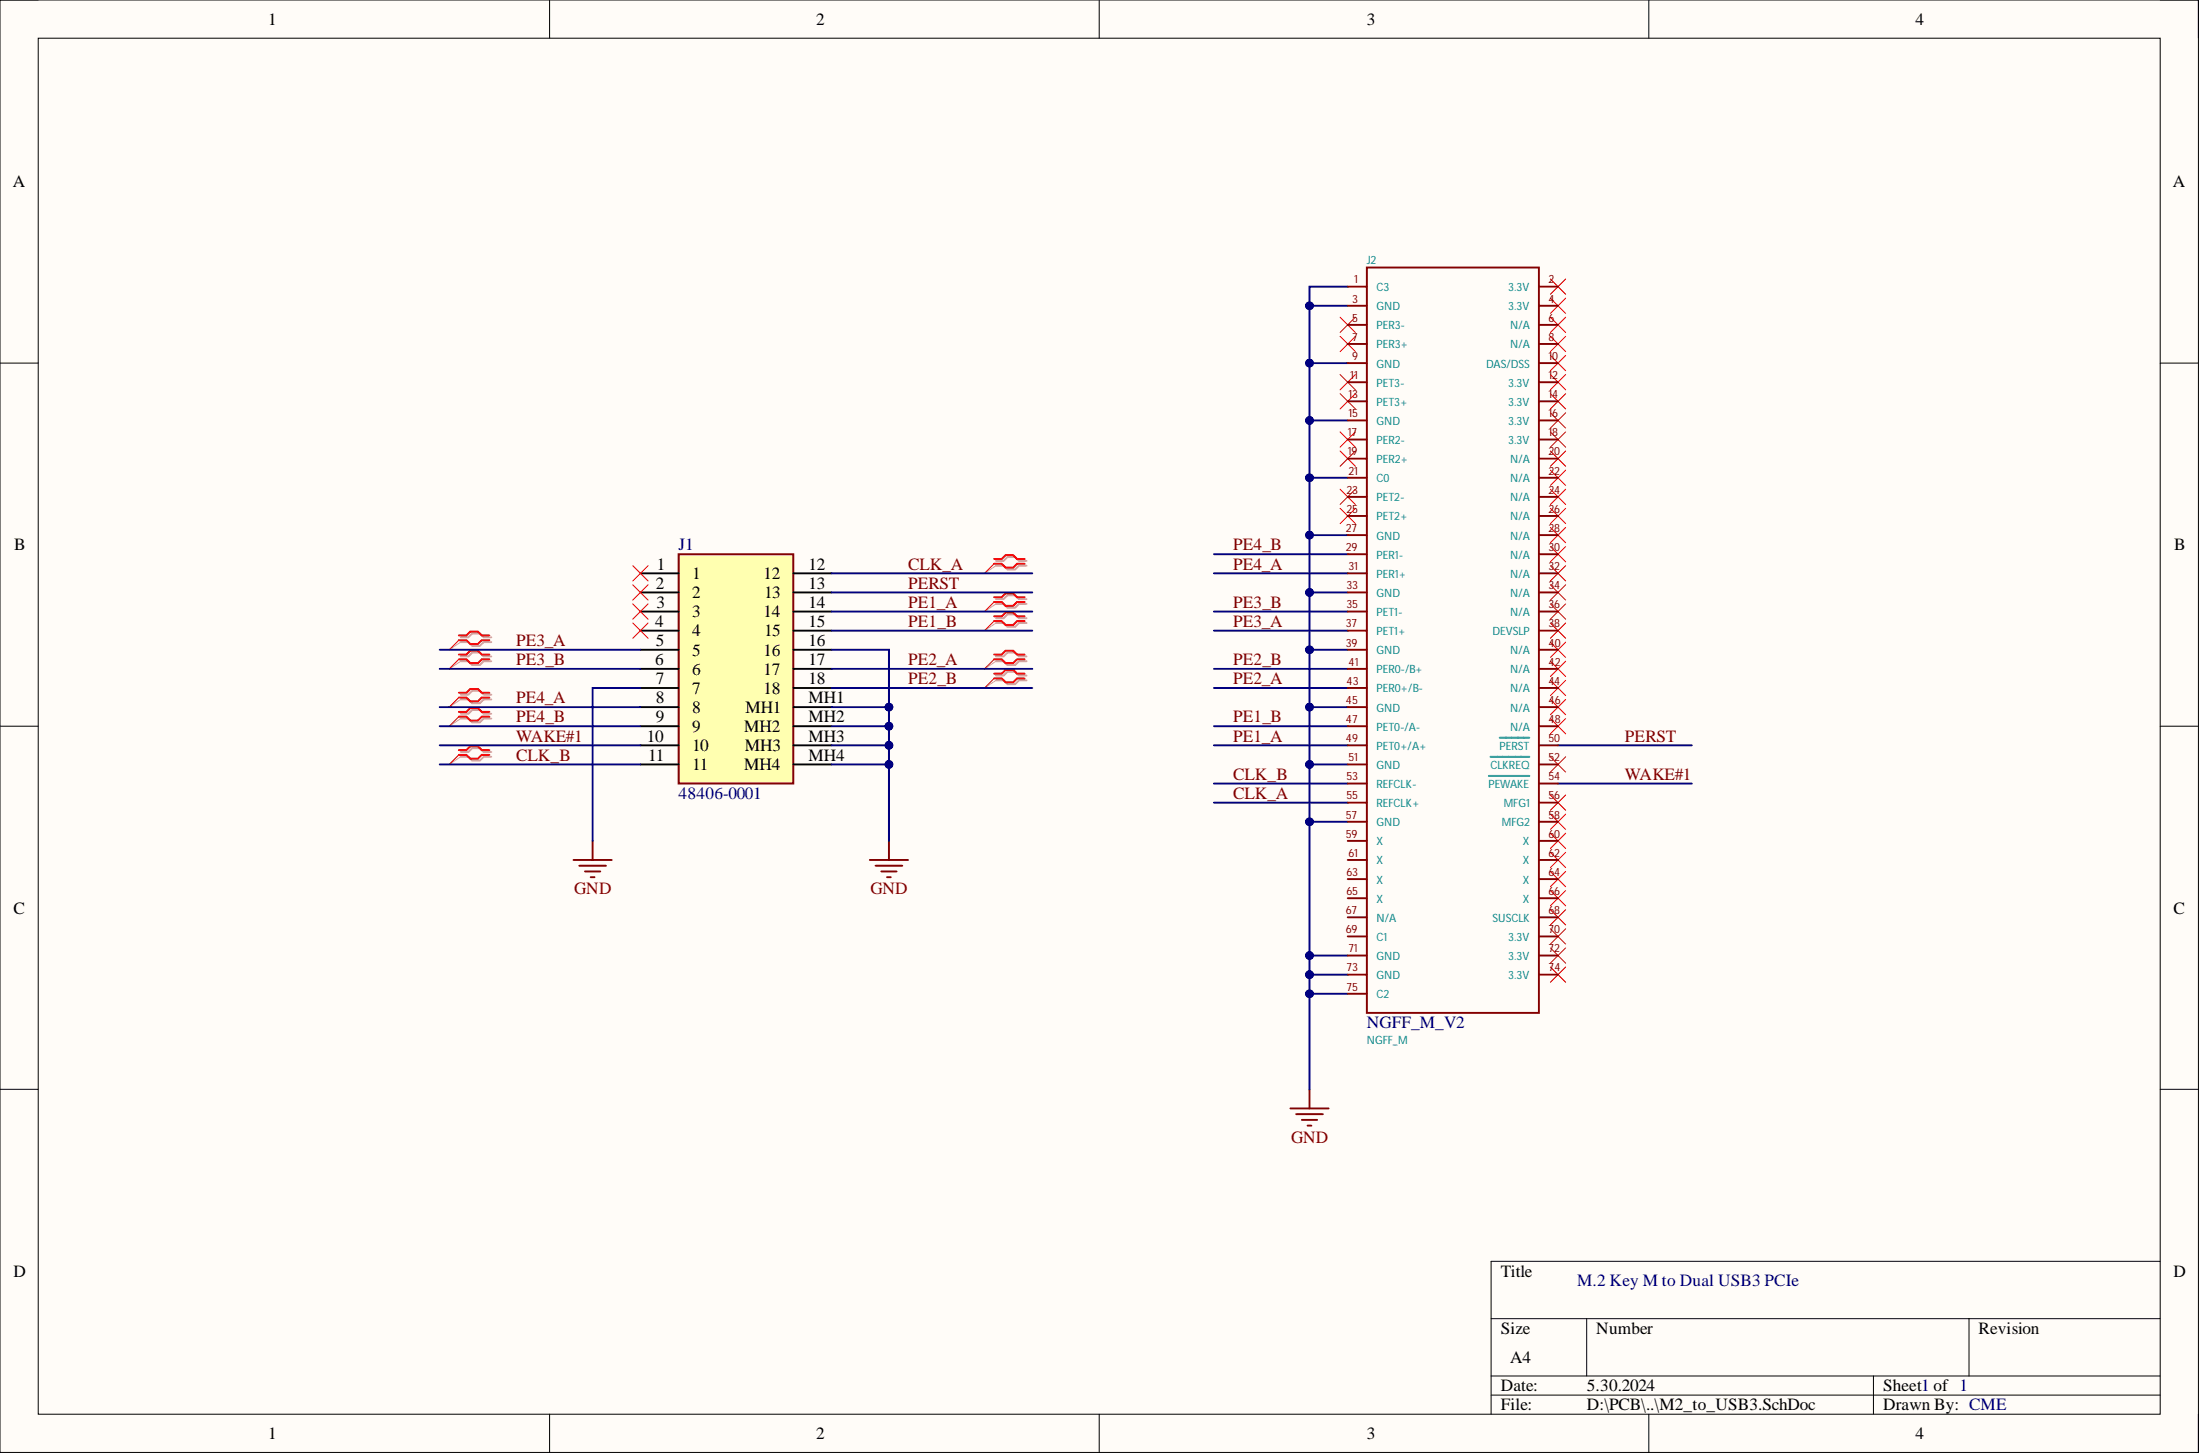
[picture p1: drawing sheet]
<svg xmlns="http://www.w3.org/2000/svg" width="292mm" height="193mm" viewBox="0 0 292 193" stroke-linecap="round" stroke-linejoin="round" font-family="sans-serif">
<path d="M0 0h291.9v192.8h-291.9z" fill-rule="evenodd" fill="#fffcf8"/>
<path d="M0 0h291.9v192.8h-291.9z" fill="none" stroke="#000" stroke-width=".13"/>
<path d="M5.1 5.1h281.7v182.6h-281.7z" fill-rule="evenodd" fill="#fffcf8"/>
<g fill="none" stroke="#000" stroke-width=".13">
<path d="M0 0h5.1M73 0v5.1M145.9 0v5.1M218.9 0v5.1M286.8 0h5.1v5.1M5.1 5.1h281.7v182.6h-281.7zM0 48.2h5.1M286.8 48.2h5.1M0 96.4h5.1M286.8 96.4h5.1M0 144.6h5.1M286.8 144.6h5.1"/>
<path d="M198 175h88.8M210.7 175v7.6M261.4 175v7.6M286.8 167.4h-88.8v20.3M73 187.7v5.1M145.9 187.7v5.1M198 182.6h88.8M198 185.2h88.8M218.9 187.7v5.1M248.7 182.6v5.1M291.9 187.7v5.1"/>
</g>
<path d="M90.1 73.6h15.2v30.4h-15.2z" fill-rule="evenodd" fill="#ffffb0"/>
<g fill="none" stroke="#800000" stroke-width=".25">
<path d="M90.1 73.6h15.2v30.4h-15.2zM76.1 114.1h5.1M76.9 114.9h3.6M77.7 115.7h2M78.4 116.4h.5M78.7 111.6v2.5M115.5 114.1h5.1M116.2 114.9h3.6M117 115.7h2M117.8 116.4h.5M118 111.6v2.5M171.3 147.1h5.1"/>
<path d="M172.1 147.9h3.5M172.9 148.6h2M173.6 149.4h.5M173.9 144.6v2.5"/>
</g>
<g fill="none" stroke="#000" stroke-width=".25">
<path d="M85 76.1h5.1M85 78.6h5.1M105.3 76.1h5.1M105.3 78.6h5.1M85 81.2h5.1M85 83.7h5.1M85 86.2h5.1M85 88.8h5.1M85 91.3h5.1M85 93.8h5.1M85 96.4h5.1M85 98.9h5.1"/>
<path d="M105.3 81.2h5.1M105.3 83.7h5.1M105.3 86.2h5.1M105.3 88.8h5.1M105.3 91.3h5.1M105.3 93.8h5.1M105.3 96.4h5.1M105.3 98.9h5.1M85 101.5h5.1M105.3 101.5h5.1"/>
</g>
<g fill="none" stroke="#f00" stroke-width=".13">
<path d="M205.8 37l2.1 2.1M205.8 39.6l2.1 2M207.9 37l-2.1 2.1M207.9 39.6l-2.1 2M177.9 42.1l2.1 2M177.9 44.6l2.1 2.1M177.9 49.7l2.1 2M177.9 52.2l2.1 2.1M177.9 57.3l2.1 2M177.9 59.9l2.1 2M180 42.1l-2.1 2M180 44.6l-2.1 2.1"/>
<path d="M180 49.7l-2.1 2M180 52.2l-2.1 2.1M180 57.3l-2.1 2M180 59.9l-2.1 2M205.8 42.1l2.1 2M205.8 44.6l2.1 2.1M205.8 47.2l2.1 2M205.8 49.7l2.1 2M205.8 52.2l2.1 2.1M205.8 54.8l2.1 2M205.8 57.3l2.1 2M205.8 59.9l2.1 2"/>
<path d="M207.9 42.1l-2.1 2M207.9 44.6l-2.1 2.1M207.9 47.2l-2.1 2M207.9 49.7l-2.1 2M207.9 52.2l-2.1 2.1M207.9 54.8l-2.1 2M207.9 57.3l-2.1 2M207.9 59.9l-2.1 2M84 77.6l2 2M84 75.1l2 2M86 77.6l-2 2M86 75.1l-2 2"/>
<path d="M132 79.9l-1.3 1.3M132 74.8l-1.3 1.3M177.9 64.9l2.1 2.1M177.9 67.5l2.1 2M180 64.9l-2.1 2.1M180 67.5l-2.1 2M205.8 62.4l2.1 2M205.8 64.9l2.1 2.1M205.8 67.5l2.1 2M205.8 70l2.1 2M205.8 72.5l2.1 2.1M205.8 75.1l2.1 2"/>
<path d="M205.8 77.6l2.1 2M207.9 62.4l-2.1 2M207.9 64.9l-2.1 2.1M207.9 67.5l-2.1 2M207.9 70l-2.1 2M207.9 72.5l-2.1 2.1M207.9 75.1l-2.1 2M207.9 77.6l-2.1 2M60.9 85l-1.3 1.2M60.9 87.5l-1.3 1.3M60.9 92.6l-1.3 1.2M60.9 95.1l-1.3 1.3"/>
<path d="M84 80.1l2 2.1M84 82.7l2 2M86 80.1l-2 2.1M86 82.7l-2 2M132 82.4l-1.3 1.3M132 87.5l-1.3 1.3M132 90l-1.3 1.3M205.8 80.1l2.1 2.1M205.8 82.7l2.1 2M205.8 85.2l2.1 2M205.8 87.8l2.1 2M205.8 90.3l2.1 2"/>
<path d="M205.8 92.8l2.1 2.1M205.8 95.4l2.1 2M207.9 80.1l-2.1 2.1M207.9 82.7l-2.1 2M207.9 85.2l-2.1 2M207.9 87.8l-2.1 2M207.9 90.3l-2.1 2M207.9 92.8l-2.1 2.1M207.9 95.4l-2.1 2M60.9 100.2l-1.3 1.3M205.8 100.4l2.1 2.1M205.8 105.5l2.1 2"/>
<path d="M205.8 108l2.1 2.1M205.8 110.6l2.1 2M205.8 113.1l2.1 2M205.8 115.7l2.1 2M205.8 118.2l2.1 2M207.9 100.4l-2.1 2.1M207.9 105.5l-2.1 2M207.9 108l-2.1 2.1M207.9 110.6l-2.1 2M207.9 113.1l-2.1 2M207.9 115.7l-2.1 2M207.9 118.2l-2.1 2"/>
<path d="M205.8 120.7l2.1 2.1M205.8 123.3l2.1 2M205.8 125.8l2.1 2M205.8 128.3l2.1 2.1M207.9 120.7l-2.1 2.1M207.9 123.3l-2.1 2M207.9 125.8l-2.1 2M207.9 128.3l-2.1 2.1"/>
</g>
<g fill="none" stroke="#d0a19e" stroke-width=".25">
<path d="M132.2 79.5h1.1l.5-.5h1l.5 .5h1M132.2 74.4h1.1l.5-.5h1l.5 .5h1M132.2 75.1h1.1l.5 .5h1l.5-.5h1M61.2 84.6h1l.5-.5h1l.5 .5h1M61.2 85.2h1l.5 .5h1l.5-.5h1M61.2 87.1h1l.5-.5h1l.5 .5h1M61.2 87.8h1l.5 .5h1l.5-.5h1M61.2 92.2h1l.5-.5h1l.5 .5h1M61.2 92.8h1l.5 .5h1l.5-.5h1M61.2 94.7h1l.5-.5h1l.5 .5h1M61.2 95.4h1l.5 .5h1l.5-.5h1M61.2 99.8h1l.5-.5h1l.5 .5h1"/>
<path d="M132.2 80.1h1.1l.5 .6h1l.5-.6h1M132.2 82h1.1l.5-.5h1l.5 .5h1M132.2 82.7h1.1l.5 .5h1l.5-.5h1M132.2 87.1h1.1l.5-.5h1l.5 .5h1M132.2 87.8h1.1l.5 .5h1l.5-.5h1M132.2 89.7h1.1l.5-.5h1l.5 .5h1M132.2 90.3h1.1l.5 .5h1l.5-.5h1M61.2 100.4h1l.5 .5h1l.5-.5h1"/>
</g>
<path d="M132.2 75.1l-1.5 1M61.2 85.2l-1.6 1M61.2 87.8l-1.6 1M61.2 92.8l-1.6 1M61.2 95.4l-1.6 1M132.2 80.1l-1.5 1.1M132.2 82.7l-1.5 1M132.2 87.8l-1.5 1M132.2 90.3l-1.5 1M61.2 100.4l-1.6 1.1" fill="none" stroke="#d0a19e" stroke-width=".13"/>
<g fill="none" stroke="#f00" stroke-width=".25">
<path d="M132 79.3h1l.5-.5h1l.5 .5h1M132 79.9h1l.5 .5h1l.5-.5h1M132 74.2h1l.5-.5h1l.5 .5h1M132 74.8h1l.5 .5h1l.5-.5h1M60.9 84.3h1l.5-.5h1.1l.5 .5h1M60.9 85h1l.5 .5h1.1l.5-.5h1M60.9 86.9h1l.5-.5h1.1l.5 .5h1M60.9 87.5h1l.5 .5h1.1l.5-.5h1M60.9 91.9h1l.5-.5h1.1l.5 .5h1M60.9 92.6h1l.5 .5h1.1l.5-.5h1M60.9 94.5h1l.5-.5h1.1l.5 .5h1M60.9 95.1h1l.5 .5h1.1l.5-.5h1"/>
<path d="M60.9 99.6h1l.5-.6h1.1l.5 .6h1M132 81.8h1l.5-.5h1l.5 .5h1M132 82.4h1l.5 .5h1l.5-.5h1M132 86.9h1l.5-.5h1l.5 .5h1M132 87.5h1l.5 .5h1l.5-.5h1M132 89.4h1l.5-.5h1l.5 .5h1M132 90h1l.5 .5h1l.5-.5h1M60.9 100.2h1l.5 .5h1.1l.5-.5h1"/>
</g>
<path d="M110.4 76.1h26.7M110.4 78.6h26.7M58.4 98.9h26.6M58.4 88.8h26.6M58.4 86.2h26.6M85 91.3h-6.3v20.3M110.4 81.2h26.7M110.4 83.7h26.7M110.4 88.8h26.7M110.4 91.3h26.7M110.4 93.8h7.6" fill="none" stroke="#000080" stroke-width=".25"/>
<circle cx="118" cy="93.8" r=".51" fill="#000080"/>
<circle cx="118" cy="93.8" r=".51" fill="none" stroke="#000080" stroke-width=".13"/>
<path d="M110.4 96.4h7.6" fill="none" stroke="#000080" stroke-width=".25"/>
<circle cx="118" cy="96.4" r=".51" fill="#000080"/>
<circle cx="118" cy="96.4" r=".51" fill="none" stroke="#000080" stroke-width=".13"/>
<path d="M110.4 98.9h7.6" fill="none" stroke="#000080" stroke-width=".25"/>
<circle cx="118" cy="98.9" r=".51" fill="#000080"/>
<circle cx="118" cy="98.9" r=".51" fill="none" stroke="#000080" stroke-width=".13"/>
<path d="M110.4 101.5h7.6" fill="none" stroke="#000080" stroke-width=".25"/>
<circle cx="118" cy="101.5" r=".51" fill="#000080"/>
<circle cx="118" cy="101.5" r=".51" fill="none" stroke="#000080" stroke-width=".13"/>
<path d="M178.9 38h-5v106.6M161.2 76.1h17.7M161.2 73.6h17.7M161.2 98.9h17.7M161.2 96.4h17.7M161.2 91.3h17.7M161.2 88.8h17.7M161.2 83.7h17.7M161.2 81.2h17.7M161.2 106.5h17.7M161.2 104h17.7" fill="none" stroke="#000080" stroke-width=".25"/>
<circle cx="173.9" cy="131.9" r=".51" fill="#000080"/>
<circle cx="173.9" cy="131.9" r=".51" fill="none" stroke="#000080" stroke-width=".13"/>
<circle cx="173.9" cy="129.4" r=".51" fill="#000080"/>
<circle cx="173.9" cy="129.4" r=".51" fill="none" stroke="#000080" stroke-width=".13"/>
<circle cx="173.9" cy="126.8" r=".51" fill="#000080"/>
<circle cx="173.9" cy="126.8" r=".51" fill="none" stroke="#000080" stroke-width=".13"/>
<circle cx="173.9" cy="109.1" r=".51" fill="#000080"/>
<circle cx="173.9" cy="109.1" r=".51" fill="none" stroke="#000080" stroke-width=".13"/>
<circle cx="173.9" cy="101.5" r=".51" fill="#000080"/>
<circle cx="173.9" cy="101.5" r=".51" fill="none" stroke="#000080" stroke-width=".13"/>
<circle cx="173.9" cy="93.8" r=".51" fill="#000080"/>
<circle cx="173.9" cy="93.8" r=".51" fill="none" stroke="#000080" stroke-width=".13"/>
<circle cx="173.9" cy="86.2" r=".51" fill="#000080"/>
<circle cx="173.9" cy="86.2" r=".51" fill="none" stroke="#000080" stroke-width=".13"/>
<circle cx="173.9" cy="78.6" r=".51" fill="#000080"/>
<circle cx="173.9" cy="78.6" r=".51" fill="none" stroke="#000080" stroke-width=".13"/>
<circle cx="173.9" cy="71" r=".51" fill="#000080"/>
<circle cx="173.9" cy="71" r=".51" fill="none" stroke="#000080" stroke-width=".13"/>
<circle cx="173.9" cy="63.4" r=".51" fill="#000080"/>
<circle cx="173.9" cy="63.4" r=".51" fill="none" stroke="#000080" stroke-width=".13"/>
<circle cx="173.9" cy="55.8" r=".51" fill="#000080"/>
<circle cx="173.9" cy="55.8" r=".51" fill="none" stroke="#000080" stroke-width=".13"/>
<circle cx="173.9" cy="48.2" r=".51" fill="#000080"/>
<circle cx="173.9" cy="48.2" r=".51" fill="none" stroke="#000080" stroke-width=".13"/>
<circle cx="173.9" cy="40.6" r=".51" fill="#000080"/>
<circle cx="173.9" cy="40.6" r=".51" fill="none" stroke="#000080" stroke-width=".13"/>
<path d="M173.9 40.6h5" fill="none" stroke="#000080" stroke-width=".25"/>
<circle cx="173.9" cy="40.6" r=".51" fill="#000080"/>
<circle cx="173.9" cy="40.6" r=".51" fill="none" stroke="#000080" stroke-width=".13"/>
<path d="M173.9 48.2h5" fill="none" stroke="#000080" stroke-width=".25"/>
<circle cx="173.9" cy="48.2" r=".51" fill="#000080"/>
<circle cx="173.9" cy="48.2" r=".51" fill="none" stroke="#000080" stroke-width=".13"/>
<path d="M173.9 55.8h5" fill="none" stroke="#000080" stroke-width=".25"/>
<circle cx="173.9" cy="55.8" r=".51" fill="#000080"/>
<circle cx="173.9" cy="55.8" r=".51" fill="none" stroke="#000080" stroke-width=".13"/>
<path d="M173.9 63.4h5" fill="none" stroke="#000080" stroke-width=".25"/>
<circle cx="173.9" cy="63.4" r=".51" fill="#000080"/>
<circle cx="173.9" cy="63.4" r=".51" fill="none" stroke="#000080" stroke-width=".13"/>
<path d="M173.9 71h5" fill="none" stroke="#000080" stroke-width=".25"/>
<circle cx="173.9" cy="71" r=".51" fill="#000080"/>
<circle cx="173.9" cy="71" r=".51" fill="none" stroke="#000080" stroke-width=".13"/>
<path d="M173.9 78.6h5" fill="none" stroke="#000080" stroke-width=".25"/>
<circle cx="173.9" cy="78.6" r=".51" fill="#000080"/>
<circle cx="173.9" cy="78.6" r=".51" fill="none" stroke="#000080" stroke-width=".13"/>
<path d="M173.9 86.2h5" fill="none" stroke="#000080" stroke-width=".25"/>
<circle cx="173.9" cy="86.2" r=".51" fill="#000080"/>
<circle cx="173.9" cy="86.2" r=".51" fill="none" stroke="#000080" stroke-width=".13"/>
<path d="M173.9 93.8h5" fill="none" stroke="#000080" stroke-width=".25"/>
<circle cx="173.9" cy="93.8" r=".51" fill="#000080"/>
<circle cx="173.9" cy="93.8" r=".51" fill="none" stroke="#000080" stroke-width=".13"/>
<path d="M173.9 101.5h5" fill="none" stroke="#000080" stroke-width=".25"/>
<circle cx="173.9" cy="101.5" r=".51" fill="#000080"/>
<circle cx="173.9" cy="101.5" r=".51" fill="none" stroke="#000080" stroke-width=".13"/>
<path d="M173.9 109.1h5" fill="none" stroke="#000080" stroke-width=".25"/>
<circle cx="173.9" cy="109.1" r=".51" fill="#000080"/>
<circle cx="173.9" cy="109.1" r=".51" fill="none" stroke="#000080" stroke-width=".13"/>
<path d="M173.9 126.8h5" fill="none" stroke="#000080" stroke-width=".25"/>
<circle cx="173.9" cy="126.8" r=".51" fill="#000080"/>
<circle cx="173.9" cy="126.8" r=".51" fill="none" stroke="#000080" stroke-width=".13"/>
<path d="M173.9 129.4h5" fill="none" stroke="#000080" stroke-width=".25"/>
<circle cx="173.9" cy="129.4" r=".51" fill="#000080"/>
<circle cx="173.9" cy="129.4" r=".51" fill="none" stroke="#000080" stroke-width=".13"/>
<path d="M173.9 131.9h5" fill="none" stroke="#000080" stroke-width=".25"/>
<circle cx="173.9" cy="131.9" r=".51" fill="#000080"/>
<circle cx="173.9" cy="131.9" r=".51" fill="none" stroke="#000080" stroke-width=".13"/>
<path d="M58.4 93.8h26.6M58.4 96.4h26.6M110.4 86.2h7.6v25.4M206.9 98.9h17.7M206.9 104h17.7" fill="none" stroke="#000080" stroke-width=".25"/>
<circle cx="118" cy="93.8" r=".51" fill="#000080"/>
<circle cx="118" cy="93.8" r=".51" fill="none" stroke="#000080" stroke-width=".13"/>
<circle cx="118" cy="96.4" r=".51" fill="#000080"/>
<circle cx="118" cy="96.4" r=".51" fill="none" stroke="#000080" stroke-width=".13"/>
<circle cx="118" cy="98.9" r=".51" fill="#000080"/>
<circle cx="118" cy="98.9" r=".51" fill="none" stroke="#000080" stroke-width=".13"/>
<circle cx="118" cy="101.5" r=".51" fill="#000080"/>
<circle cx="118" cy="101.5" r=".51" fill="none" stroke="#000080" stroke-width=".13"/>
<path d="M58.4 101.5h26.6" fill="none" stroke="#000080" stroke-width=".25"/>
<g fill="none" stroke="#840000" stroke-width=".25">
<path d="M178.9 38h2.6M181.5 35.5h22.8v98.9h-22.8zM204.3 38h2.6M178.9 43.1h2.6M178.9 48.2h2.6M178.9 45.7h2.6M178.9 58.3h2.6M178.9 50.7h2.6M178.9 55.8h2.6M178.9 53.3h2.6M178.9 40.6h2.6M204.3 43.1h2.6"/>
<path d="M204.3 48.2h2.6M204.3 45.7h2.6M204.3 58.3h2.6M204.3 50.7h2.6M204.3 55.8h2.6M204.3 53.3h2.6M204.3 40.6h2.6M178.9 60.9h2.6M178.9 63.4h2.6M178.9 65.9h2.6M178.9 68.5h2.6M178.9 78.6h2.6"/>
<path d="M178.9 71h2.6M178.9 73.6h2.6M178.9 76.1h2.6M204.3 60.9h2.6M204.3 63.4h2.6M204.3 65.9h2.6M204.3 68.5h2.6M204.3 78.6h2.6M204.3 71h2.6M204.3 73.6h2.6M204.3 76.1h2.6M178.9 93.8h2.6"/>
<path d="M178.9 96.4h2.6M178.9 91.3h2.6M178.9 98.9h2.6M178.9 83.7h2.6M178.9 81.2h2.6M178.9 86.2h2.6M178.9 88.8h2.6M204.3 93.8h2.6M204.3 96.4h2.6M204.3 91.3h2.6M204.3 98.9h2.6M204.3 83.7h2.6"/>
<path d="M204.3 81.2h2.6M204.3 86.2h2.6M204.3 88.8h2.6M178.9 106.5h2.6M178.9 104h2.6M178.9 109.1h2.6M178.9 111.6h2.6M178.9 101.5h2.6M178.9 116.7h2.6M178.9 114.1h2.6M178.9 119.2h2.6M204.3 106.5h2.6"/>
<path d="M204.3 104h2.6M204.3 109.1h2.6M204.3 111.6h2.6M204.3 101.5h2.6M204.3 116.7h2.6M204.3 114.1h2.6M204.3 119.2h2.6M178.9 126.8h2.6M178.9 129.4h2.6M178.9 124.3h2.6M178.9 131.9h2.6M178.9 121.7h2.6"/>
<path d="M204.3 126.8h2.6M204.3 129.4h2.6M204.3 124.3h2.6M204.3 121.7h2.6"/>
</g>
<path d="M199.1 97.9h4M197.7 103h5.4M197.9 100.4h5.2" fill="none" stroke="#008484" stroke-width=".25"/>
<g font-size="2.3">
<text x="35.6" y="3.3">1</text>
<text x="108.4" y="3.3">2</text>
<text x="181.5" y="3.3">3</text>
<text x="254.3" y="3.3">4</text>
<text x="1.7" y="24.9">A</text>
<text x="288.5" y="24.9">A</text>
<text x="1.9" y="73">B</text>
<text x="87.2" y="75.6">1</text>
<text x="91.9" y="76.9">1</text>
<text x="101.4" y="76.9">12</text>
<text x="107.4" y="75.6">12</text>
<text x="288.7" y="73">B</text>
<text x="87" y="83.2">4</text>
<text x="87.1" y="78.1">2</text>
<text x="87.1" y="80.7">3</text>
<text x="91.9" y="79.4">2</text>
<text x="91.9" y="81.9">3</text>
<text x="101.4" y="81.9">14</text>
<text x="101.4" y="79.4">13</text>
<text x="107.4" y="78.1">13</text>
<text x="107.4" y="80.7">14</text>
<text x="107.4" y="83.2">15</text>
<text x="87" y="88.3">6</text>
<text x="87.1" y="85.7">5</text>
<text x="91.9" y="84.5">4</text>
<text x="91.9" y="87">5</text>
<text x="91.9" y="89.5">6</text>
<text x="101.4" y="87">16</text>
<text x="101.4" y="89.5">17</text>
<text x="101.4" y="84.5">15</text>
<text x="107.4" y="85.7">16</text>
<text x="107.4" y="88.3">17</text>
<text x="87.1" y="90.8">7</text>
<text x="87.1" y="93.3">8</text>
<text x="87.1" y="95.9">9</text>
<text x="91.9" y="92.1">7</text>
<text x="91.9" y="94.6">8</text>
<text x="99" y="94.6">MH1</text>
<text x="101.4" y="92.1">18</text>
<text x="107.4" y="90.8">18</text>
<text x="107.4" y="93.3">MH1</text>
<text x="107.4" y="95.9">MH2</text>
<text x="85.9" y="98.4">10</text>
<text x="86" y="100.9">11</text>
<text x="91.9" y="97.1">9</text>
<text x="91.9" y="99.7">10</text>
<text x="98.8" y="97.1">MH2</text>
<text x="98.9" y="99.7">MH3</text>
<text x="107.4" y="98.4">MH3</text>
<text x="107.4" y="100.9">MH4</text>
<text x="91.9" y="102.2">11</text>
<text x="98.8" y="102.2">MH4</text>
<text x="1.8" y="121.2">C</text>
<text x="288.6" y="121.2">C</text>
<text x="1.8" y="169.4">D</text>
<text x="199.2" y="169.4">Title</text>
<text x="288.6" y="169.4">D</text>
<text x="199.2" y="177">Size</text>
<text x="211.9" y="177">Number</text>
<text x="262.7" y="177">Revision</text>
<text x="199.2" y="184.6">Date:</text>
<text x="200.5" y="180.8">A4</text>
<text x="210.7" y="184.6">5.30.2024</text>
<text x="250" y="184.6">Sheet1 of 1</text>
<text x="35.6" y="191">1</text>
<text x="108.4" y="191">2</text>
<text x="181.5" y="191">3</text>
<text x="199.2" y="187.2">File:</text>
<text x="210.7" y="187.2">D:\PCB\..\M2_to_USB3.SchDoc</text>
<text x="250" y="187.2">Drawn By: CME</text>
<text x="254.3" y="191">4</text>
</g>
<g font-size="2.3" fill="#000080">
<text x="90.1" y="73">J1</text>
<text x="90.1" y="106">48406-0001</text>
<text x="181.5" y="136.5">NGFF_M_V2</text>
<text x="209.4" y="170.7">M.2 Key M to Dual USB3 PCIe</text>
</g>
<g font-size="2.3" fill="#800000">
<text x="120.6" y="75.6">CLK_A</text>
<text x="163.7" y="75.6">PE4_A</text>
<text x="163.7" y="73">PE4_B</text>
<text x="120.6" y="78.1">PERST</text>
<text x="120.6" y="80.7">PE1_A</text>
<text x="120.6" y="83.2">PE1_B</text>
<text x="163.7" y="83.2">PE3_A</text>
<text x="163.7" y="80.7">PE3_B</text>
<text x="68.5" y="85.7">PE3_A</text>
<text x="68.5" y="88.3">PE3_B</text>
<text x="120.6" y="88.3">PE2_A</text>
<text x="163.7" y="88.3">PE2_B</text>
<text x="68.5" y="93.3">PE4_A</text>
<text x="68.5" y="95.9">PE4_B</text>
<text x="120.6" y="90.8">PE2_B</text>
<text x="163.7" y="95.9">PE1_B</text>
<text x="163.7" y="90.8">PE2_A</text>
<text x="68.5" y="98.4">WAKE#1</text>
<text x="68.5" y="100.9">CLK_B</text>
<text x="163.7" y="98.4">PE1_A</text>
<text x="215.7" y="98.4">PERST</text>
<text x="163.7" y="106">CLK_A</text>
<text x="163.7" y="103.5">CLK_B</text>
<text x="215.7" y="103.5">WAKE#1</text>
<text x="76.2" y="118.7">GND</text>
<text x="115.6" y="118.7">GND</text>
<text x="171.4" y="151.7">GND</text>
</g>
<g font-size="1.5" fill="#008484">
<text x="181.5" y="35.1">J2</text>
<text x="182.7" y="38.6">C3</text>
<text x="182.7" y="41.2">GND</text>
<text x="200.3" y="38.6">3.3V</text>
<text x="200.3" y="41.2">3.3V</text>
<text x="182.7" y="43.7">PER3-</text>
<text x="182.7" y="46.2">PER3+</text>
<text x="200.5" y="43.7">N/A</text>
<text x="200.5" y="46.2">N/A</text>
<text x="182.7" y="48.8">GND</text>
<text x="182.7" y="51.3">PET3-</text>
<text x="182.7" y="53.9">PET3+</text>
<text x="197.3" y="48.8">DAS/DSS</text>
<text x="200.3" y="51.3">3.3V</text>
<text x="200.3" y="53.9">3.3V</text>
<text x="182.7" y="58.9">PER2-</text>
<text x="182.7" y="56.4">GND</text>
<text x="200.3" y="58.9">3.3V</text>
<text x="200.3" y="56.4">3.3V</text>
<text x="182.7" y="61.5">PER2+</text>
<text x="182.7" y="64">C0</text>
<text x="200.5" y="61.5">N/A</text>
<text x="200.5" y="64">N/A</text>
<text x="182.7" y="69.1">PET2+</text>
<text x="182.7" y="66.5">PET2-</text>
<text x="182.7" y="71.6">GND</text>
<text x="200.5" y="66.5">N/A</text>
<text x="200.5" y="71.6">N/A</text>
<text x="200.5" y="69.1">N/A</text>
<text x="182.7" y="74.1">PER1-</text>
<text x="182.7" y="76.7">PER1+</text>
<text x="200.5" y="76.7">N/A</text>
<text x="200.5" y="74.1">N/A</text>
<text x="182.7" y="81.8">PET1-</text>
<text x="182.7" y="79.2">GND</text>
<text x="200.5" y="81.8">N/A</text>
<text x="200.5" y="79.2">N/A</text>
<text x="182.7" y="84.3">PET1+</text>
<text x="182.7" y="86.8">GND</text>
<text x="182.7" y="89.4">PER0-/B+</text>
<text x="198.1" y="84.3">DEVSLP</text>
<text x="200.5" y="89.4">N/A</text>
<text x="200.5" y="86.8">N/A</text>
<text x="182.7" y="94.4">GND</text>
<text x="182.7" y="91.9">PER0+/B-</text>
<text x="200.5" y="94.4">N/A</text>
<text x="200.5" y="91.9">N/A</text>
<text x="182.7" y="97">PET0-/A-</text>
<text x="182.7" y="99.5">PET0+/A+</text>
<text x="199.1" y="99.5">PERST</text>
<text x="200.5" y="97">N/A</text>
<text x="182.7" y="107.1">REFCLK+</text>
<text x="182.7" y="104.6">REFCLK-</text>
<text x="182.7" y="102">GND</text>
<text x="197.6" y="104.6">PEWAKE</text>
<text x="197.9" y="102">CLKREQ</text>
<text x="199.7" y="107.1">MFG1</text>
<text x="182.7" y="109.7">GND</text>
<text x="182.7" y="112.2">X</text>
<text x="199.4" y="109.7">MFG2</text>
<text x="202.2" y="112.2">X</text>
<text x="182.7" y="117.3">X</text>
<text x="182.7" y="114.7">X</text>
<text x="182.7" y="119.8">X</text>
<text x="202.2" y="117.3">X</text>
<text x="202.2" y="114.7">X</text>
<text x="202.2" y="119.8">X</text>
<text x="182.7" y="124.9">C1</text>
<text x="182.7" y="122.3">N/A</text>
<text x="198.1" y="122.3">SUSCLK</text>
<text x="200.3" y="124.9">3.3V</text>
<text x="182.7" y="129.9">GND</text>
<text x="182.7" y="127.4">GND</text>
<text x="200.3" y="127.4">3.3V</text>
<text x="200.3" y="129.9">3.3V</text>
<text x="182.7" y="132.5">C2</text>
<text x="181.5" y="138.6">NGFF_M</text>
</g>
<g font-size="1.5" fill="#840000">
<text x="179.5" y="40.2">3</text>
<text x="179.8" y="37.6">1</text>
<text x="205.6" y="37.6">2</text>
<text x="205.6" y="40.2">4</text>
<text x="179.5" y="42.7">5</text>
<text x="179.5" y="47.8">9</text>
<text x="179.5" y="45.2">7</text>
<text x="205.6" y="42.7">6</text>
<text x="205.6" y="45.2">8</text>
<text x="205.6" y="47.8">10</text>
<text x="179" y="52.8">13</text>
<text x="179.3" y="50.3">11</text>
<text x="205.6" y="50.3">12</text>
<text x="205.6" y="52.8">14</text>
<text x="178.9" y="57.9">17</text>
<text x="179" y="55.4">15</text>
<text x="205.6" y="57.9">18</text>
<text x="205.6" y="55.4">16</text>
<text x="178.8" y="65.5">23</text>
<text x="178.9" y="60.4">19</text>
<text x="179" y="63">21</text>
<text x="205.6" y="60.4">20</text>
<text x="205.6" y="65.5">24</text>
<text x="205.6" y="63">22</text>
<text x="178.7" y="70.6">27</text>
<text x="178.8" y="68.1">25</text>
<text x="205.6" y="70.6">28</text>
<text x="205.6" y="68.1">26</text>
<text x="178.7" y="73.1">29</text>
<text x="179" y="75.7">31</text>
<text x="205.6" y="75.7">32</text>
<text x="205.6" y="73.1">30</text>
<text x="178.7" y="83.3">37</text>
<text x="178.8" y="80.7">35</text>
<text x="178.8" y="78.2">33</text>
<text x="205.6" y="83.3">38</text>
<text x="205.6" y="80.7">36</text>
<text x="205.6" y="78.2">34</text>
<text x="178.7" y="85.8">39</text>
<text x="179" y="88.3">41</text>
<text x="205.6" y="88.3">42</text>
<text x="205.6" y="85.8">40</text>
<text x="178.7" y="96">47</text>
<text x="178.7" y="93.4">45</text>
<text x="178.8" y="90.9">43</text>
<text x="205.6" y="93.4">46</text>
<text x="205.6" y="90.9">44</text>
<text x="205.6" y="96">48</text>
<text x="178.7" y="98.5">49</text>
<text x="179" y="101">51</text>
<text x="205.6" y="101">52</text>
<text x="205.6" y="98.5">50</text>
<text x="178.8" y="106.1">55</text>
<text x="178.8" y="103.6">53</text>
<text x="205.6" y="106.1">56</text>
<text x="205.6" y="103.6">54</text>
<text x="178.7" y="108.6">57</text>
<text x="178.7" y="111.2">59</text>
<text x="179" y="113.7">61</text>
<text x="205.6" y="111.2">60</text>
<text x="205.6" y="108.6">58</text>
<text x="205.6" y="113.7">62</text>
<text x="178.8" y="116.2">63</text>
<text x="178.8" y="118.8">65</text>
<text x="205.6" y="116.2">64</text>
<text x="205.6" y="118.8">66</text>
<text x="178.7" y="123.9">69</text>
<text x="178.7" y="121.3">67</text>
<text x="205.6" y="123.9">70</text>
<text x="205.6" y="121.3">68</text>
<text x="178.8" y="128.9">73</text>
<text x="178.8" y="131.5">75</text>
<text x="179" y="126.4">71</text>
<text x="205.6" y="126.4">72</text>
<text x="205.6" y="128.9">74</text>
</g>
</svg>
